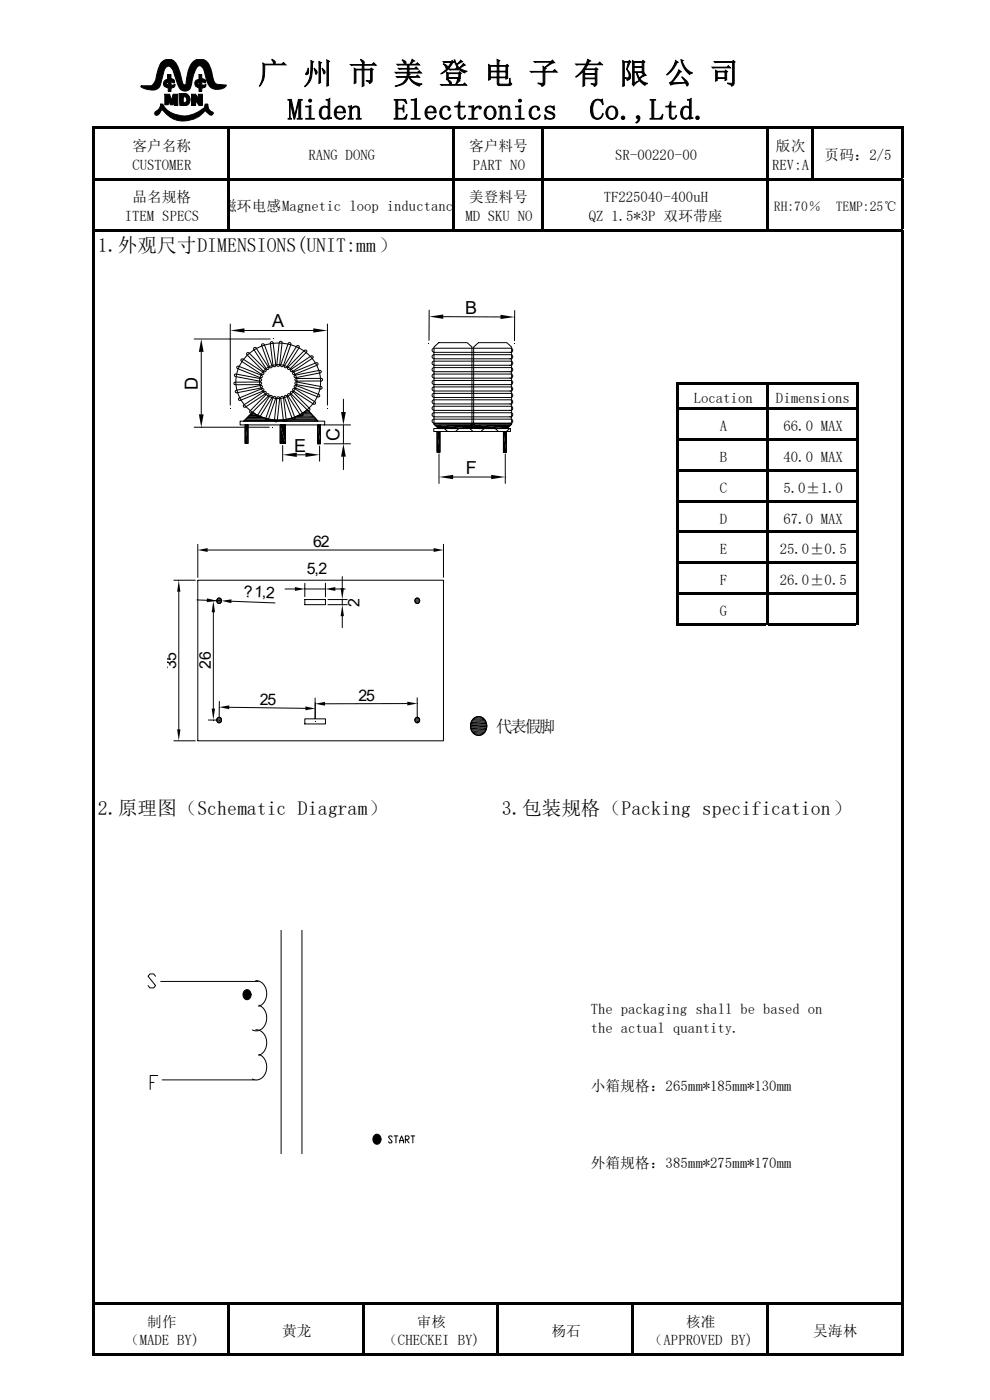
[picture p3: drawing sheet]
<svg xmlns="http://www.w3.org/2000/svg" width="210mm" height="297mm" viewBox="0 0 210 297" stroke-linecap="round" stroke-linejoin="round" font-family="sans-serif">
<g fill="#000">
<path d="M19.6 26.9h.6v10.8h-.6z" fill-rule="evenodd"/>
<path d="M19.6 37.7h.6v10.9h-.6z" fill-rule="evenodd"/>
<path d="M20.2 26.9h171.4v.5h-171.4z" fill-rule="evenodd"/>
<path d="M20.2 37.7h151.8v.5h-151.8z" fill-rule="evenodd"/>
<path d="M48.2 27.1h.5v10.6h-.5z" fill-rule="evenodd"/>
<path d="M48.2 38h.5v11.1h-.5z" fill-rule="evenodd"/>
<path d="M95.8 27.1h.6v10.6h-.6z" fill-rule="evenodd"/>
<path d="M95.8 38h.6v11.1h-.6z" fill-rule="evenodd"/>
<path d="M114.9 27.1h.5v10.6h-.5z" fill-rule="evenodd"/>
<path d="M114.9 38h.5v11.1h-.5z" fill-rule="evenodd"/>
<path d="M162.5 27.1h.5v10.6h-.5z" fill-rule="evenodd"/>
<path d="M162.5 38h.5v11.1h-.5z" fill-rule="evenodd"/>
<path d="M172 27.1h.6v11.1h-.6z" fill-rule="evenodd"/>
<path d="M172.6 37.7h19v.5h-19z" fill-rule="evenodd"/>
<path d="M191.1 27.1h.5v10.6h-.5z" fill-rule="evenodd"/>
<path d="M191.1 38h.5v10.6h-.5z" fill-rule="evenodd"/>
<path d="M19.6 48.6h.6v227.7h-.6z" fill-rule="evenodd"/>
<path d="M20.2 48.6h28v.5h-28z" fill-rule="evenodd"/>
<path d="M48.7 48.6h47.1v.5h-47.1z" fill-rule="evenodd"/>
<path d="M96.4 48.6h18.5v.5h-18.5z" fill-rule="evenodd"/>
<path d="M115.4 48.6h47.1v.5h-47.1z" fill-rule="evenodd"/>
<path d="M163 48.6h28.6v.5h-28.6z" fill-rule="evenodd"/>
<path d="M191.1 48.8h.5v227.5h-.5z" fill-rule="evenodd"/>
<path d="M143.5 81.1h.5v5.4h-.5z" fill-rule="evenodd"/>
<path d="M143.5 86.5h.5v6.5h-.5z" fill-rule="evenodd"/>
<path d="M143.5 93h.5v6.5h-.5z" fill-rule="evenodd"/>
<path d="M143.5 99.5h.5v6.5h-.5z" fill-rule="evenodd"/>
<path d="M144 81.1h38.1v.5h-38.1z" fill-rule="evenodd"/>
<path d="M144 86.5h38.1v.5h-38.1z" fill-rule="evenodd"/>
<path d="M144 93h38.1v.5h-38.1z" fill-rule="evenodd"/>
<path d="M144 99.5h38.1v.5h-38.1z" fill-rule="evenodd"/>
<path d="M162.5 81.3h.5v5.2h-.5z" fill-rule="evenodd"/>
<path d="M162.5 86.7h.5v6.3h-.5z" fill-rule="evenodd"/>
<path d="M162.5 93.3h.5v6.2h-.5z" fill-rule="evenodd"/>
<path d="M162.5 99.8h.5v6.2h-.5z" fill-rule="evenodd"/>
<path d="M181.6 81.3h.5v5.2h-.5z" fill-rule="evenodd"/>
<path d="M181.6 86.7h.5v6.3h-.5z" fill-rule="evenodd"/>
<path d="M181.6 93.3h.5v6.2h-.5z" fill-rule="evenodd"/>
<path d="M181.6 99.8h.5v6.2h-.5z" fill-rule="evenodd"/>
<path d="M143.5 106h.5v6.6h-.5z" fill-rule="evenodd"/>
<path d="M143.5 112.6h.5v6.5h-.5z" fill-rule="evenodd"/>
<path d="M143.5 119.1h.5v6.5h-.5z" fill-rule="evenodd"/>
<path d="M144 106h38.1v.6h-38.1z" fill-rule="evenodd"/>
<path d="M144 112.6h38.1v.5h-38.1z" fill-rule="evenodd"/>
<path d="M144 119.1h38.1v.5h-38.1z" fill-rule="evenodd"/>
<path d="M162.5 106.3h.5v6.3h-.5z" fill-rule="evenodd"/>
<path d="M162.5 112.8h.5v6.3h-.5z" fill-rule="evenodd"/>
<path d="M162.5 119.3h.5v6.3h-.5z" fill-rule="evenodd"/>
<path d="M181.6 106.3h.5v6.3h-.5z" fill-rule="evenodd"/>
<path d="M181.6 112.8h.5v6.3h-.5z" fill-rule="evenodd"/>
<path d="M181.6 119.3h.5v6.3h-.5z" fill-rule="evenodd"/>
<path d="M143.5 125.6h.5v7h-.5z" fill-rule="evenodd"/>
<path d="M144 125.6h38.1v.5h-38.1z" fill-rule="evenodd"/>
<path d="M144 132.1h18.5v.5h-18.5z" fill-rule="evenodd"/>
<path d="M162.5 125.9h.5v6.7h-.5z" fill-rule="evenodd"/>
<path d="M163 132.1h18.6v.5h-18.6z" fill-rule="evenodd"/>
<path d="M181.6 125.9h.5v6.7h-.5z" fill-rule="evenodd"/>
<path d="M19.6 276.3h.6v11.4h-.6z" fill-rule="evenodd"/>
<path d="M20.2 276.3h171.4v.5h-171.4z" fill-rule="evenodd"/>
<path d="M48.2 276.6h.5v11.1h-.5z" fill-rule="evenodd"/>
<path d="M76.8 276.6h.5v11.1h-.5z" fill-rule="evenodd"/>
<path d="M105.4 276.6h.5v11.1h-.5z" fill-rule="evenodd"/>
<path d="M133.9 276.6h.6v11.1h-.6z" fill-rule="evenodd"/>
<path d="M162.5 276.6h.5v11.1h-.5z" fill-rule="evenodd"/>
<path d="M191.1 276.6h.5v11.1h-.5z" fill-rule="evenodd"/>
<path d="M20.2 287.1h28v.6h-28z" fill-rule="evenodd"/>
<path d="M48.7 287.1h28.1v.6h-28.1z" fill-rule="evenodd"/>
<path d="M77.3 287.1h28.1v.6h-28.1z" fill-rule="evenodd"/>
<path d="M105.9 287.1h28v.6h-28z" fill-rule="evenodd"/>
<path d="M134.5 287.1h28v.6h-28z" fill-rule="evenodd"/>
<path d="M163 287.1h28.1v.6h-28.1z" fill-rule="evenodd"/>
</g>
<path d="M29.9 12.5h18.4v13.3h-18.4z" fill-rule="evenodd" fill="#fff"/>
<g fill="#000">
<path d="M34.5 13.1a1.98 1.98 0 0 1 3.2 1.1l1 3.4 .3 .4 .4-.1 .3-2a3.8 3.8 0 0 1 2.1-3.3 2.29 2.29 0 0 1 2.9 2l.3 .9a3.1 3.1 0 0 0 .9 2.4l2.1 .2a2.39 2.39 0 0 1-2.5 .8 2.39 2.39 0 0 1-1.7-2l-.2-.7a2.87 2.87 0 0 0-1-2.2l-.3-.1a5.1 5.1 0 0 0-1.6 3.8 1.46 1.46 0 0 1-1.3 1.6 1.46 1.46 0 0 1-1.6-1.2l-.6-1.7a3.3 3.3 0 0 0-1.2-2.3 .94 .94 0 0 0-1.2 .8l-.7 2.9a1.82 1.82 0 0 1-2.4 1.2l-1.4-.3-.4-.4 .1-.1h2.1l.5-.4 .4-.7 .8-3.1z" fill-rule="evenodd"/>
<path d="M35.5 15.8h.8v.9h.2a.51 .51 0 0 1 .5 .4 .51 .51 0 0 1-.2 .5l-.5-.1v.6l.8-.2-.1 .5-.7 .3v.7h-.6v-.7a.9 .9 0 0 1-1-.9 .9 .9 0 0 1 .8-.9z" fill-rule="evenodd"/>
</g>
<path d="M34.5 13.1a1.98 1.98 0 0 1 3.2 1.1l1 3.4 .3 .4 .4-.1 .3-2a3.8 3.8 0 0 1 2.1-3.3 2.29 2.29 0 0 1 2.9 2l.3 .9a3.1 3.1 0 0 0 .9 2.4l2.1 .2a2.39 2.39 0 0 1-2.5 .8 2.39 2.39 0 0 1-1.7-2l-.2-.7a2.87 2.87 0 0 0-1-2.2l-.3-.1a5.1 5.1 0 0 0-1.6 3.8 1.46 1.46 0 0 1-1.3 1.6 1.46 1.46 0 0 1-1.6-1.2l-.6-1.7a3.3 3.3 0 0 0-1.2-2.3 .94 .94 0 0 0-1.2 .8l-.7 2.9a1.82 1.82 0 0 1-2.4 1.2l-1.4-.3-.4-.4 .1-.1h2.1l.5-.4 .4-.7 .8-3.1zM35.5 15.8h.8v.9h.2a.51 .51 0 0 1 .5 .4 .51 .51 0 0 1-.2 .5l-.5-.1v.6l.8-.2-.1 .5-.7 .3v.7h-.6v-.7a.9 .9 0 0 1-1-.9 .9 .9 0 0 1 .8-.9z" fill="none" stroke="#000" stroke-width=".21"/>
<path d="M35.5 17.5h.2v.6l-.4-.2z" fill-rule="evenodd" fill="#fff"/>
<path d="M35.5 17.5h.2v.6l-.4-.2zM42.2 15.8h.6v.9h.3a.51 .51 0 0 1 .5 .3 .51 .51 0 0 1-.1 .6l-.7-.1v.6l.9-.2-.1 .4-.2 .3-.6 .1v.7h-.6v-.7a.9 .9 0 0 1-.9-.9 .9 .9 0 0 1 .9-.9zM34.1 22.1h.4a5.3 5.3 0 0 0 6.9 2l2-1.3 .1-.7h.6a1.66 1.66 0 0 0 1.1 1.8l-.3 .5h-.3l-1.1-1a5.7 5.7 0 0 1-9.1-.1l-.6 .8a.51 .51 0 0 1-.5 .4 .51 .51 0 0 1-.5-.5l.3-.4a1.73 1.73 0 0 0 1-1.5z" fill="none" stroke="#000" stroke-width=".21"/>
<g fill="#000">
<path d="M42.2 15.8h.6v.9h.3a.51 .51 0 0 1 .5 .3 .51 .51 0 0 1-.1 .6l-.7-.1v.6l.9-.2-.1 .4-.2 .3-.6 .1v.7h-.6v-.7a.9 .9 0 0 1-.9-.9 .9 .9 0 0 1 .9-.9z" fill-rule="evenodd"/>
<path d="M34.1 22.1h.4a5.3 5.3 0 0 0 6.9 2l2-1.3 .1-.7h.6a1.66 1.66 0 0 0 1.1 1.8l-.3 .5h-.3l-1.1-1a5.7 5.7 0 0 1-9.1-.1l-.6 .8a.51 .51 0 0 1-.5 .4 .51 .51 0 0 1-.5-.5l.3-.4a1.73 1.73 0 0 0 1-1.5z" fill-rule="evenodd"/>
</g>
<path d="M42 17.5h.2v.4l-.3-.1z" fill-rule="evenodd" fill="#fff"/>
<path d="M35 20h1l.4 1.3 .3-1.3h1v2.4h-.7l-.2-.9-.1 .7h-.6l-.3-.9-.1 .9h-.7zM38 19.8h1.3a1.3 1.3 0 0 1 1 1.3 1.3 1.3 0 0 1-1 1.3h-1.1zM42 17.5h.2v.4l-.3-.1z" fill="none" stroke="#000" stroke-width=".21"/>
<g fill="#000">
<path d="M35 20h1l.4 1.3 .3-1.3h1v2.4h-.7l-.2-.9-.1 .7h-.6l-.3-.9-.1 .9h-.7z" fill-rule="evenodd"/>
<path d="M38 19.8h1.3a1.3 1.3 0 0 1 1 1.3 1.3 1.3 0 0 1-1 1.3h-1.1z" fill-rule="evenodd"/>
</g>
<path d="M38.9 20.6l.3-.1a.73 .73 0 0 1 .2 1.2l-.5 .1z" fill-rule="evenodd" fill="#fff"/>
<g fill="none" stroke="#000" stroke-width=".21">
<path d="M40.6 20h.9l.6 .9v-.9h.8v2.4h-.7l-.7-1.1v1.1h-.9zM38.9 20.6l.3-.1a.73 .73 0 0 1 .2 1.2l-.5 .1zM41.2 71.9h16.1M42.7 74.6v13.3M48.8 68.7v17.2M49.8 79.4l.3-.1 5.2 1 .2 .3-.4 .3-5.2-1-.2-.2zM50.3 77.7h.3l4.9 1.9 .1 .4-.4 .1-4.8-1.9-.2-.2zM51.6 76.2l4.3 2.8v.4h-.4l-4.3-2.8-.1-.4h.5M51.8 70.1h14.6M52.4 75.2l3.5 3.6h.5v-.4l-3.6-3.5h-.4v.3M52.5 75.4a9.4 9.4 0 0 1 15.1 3.1 8.2 8.2 0 0 1-7.6 10.6 8.6 8.6 0 0 1-9.9-8.9l.6-2.4 .8-1.3zM53.8 73.8l.3-.1 .2 .1 2.7 4.2v.3h-.5l-2.7-4.2z"/>
<path d="M55.6 73l.2-.1 .3 .2 1.6 4.6-.2 .3-.3-.2-1.7-4.5zM56.1 78.5a4 4 0 0 1 4.4-.9 4 4 0 0 1 2.5 3.8 4 4 0 0 1-4.2 3.1 4 4 0 0 1-3.8-3.6l.4-1.4zM58.5 77.5l-.2 .3-.4-.2-.6-4.8 .3-.3 .3 .2 .6 4.8M59.3 72.5l.3-.1 .2 .3-.5 4.8-.3 .2-.3-.3zM59.5 77.4l.2 .4 .4-.2M61.7 73l-.2-.3-.4 .2-1.6 4.5M61.7 73l-1.6 4.6M62.1 79l4.9-2 .4 .1-.1 .4-4.8 1.9h-.4zM62.4 79.7l5.4-1.1 .3 .2-.2 .3-5.2 1-.3-.1zM63 73.4l.3-.1 .2 .4-2.7 4.2-.4 .1-.1-.4zM64.6 74.3h.4l.1 .4-3.6 3.6h-.4l-.1-.4zM66.3 76l.1-.4-.4-.1-4.3 2.9-.1 .4h.5l4.2-2.8"/>
<path d="M69.5 68.7v17.2M91 65.8v6.4M92.1 73.6l1-.9h6l1 .9v16.4l-1 .9h-6l-1-.9zM92.1 79.3h16.3a.45 .45 0 0 1 .3 .6 .45 .45 0 0 1-.6 .3M92.1 78h16.3a.45 .45 0 0 1 .3 .6 .45 .45 0 0 1-.6 .2M92.1 76.6h16.3a.45 .45 0 0 1 .3 .6 .45 .45 0 0 1-.6 .3M92.1 75.2h16.3a.45 .45 0 0 1 .3 .6 .45 .45 0 0 1-.6 .3M92.1 73.9h16.3a.45 .45 0 0 1 .3 .6 .45 .45 0 0 1-.6 .2M92.1 78.9h16.3M92.1 77.5h16.3M92.1 76.1h16.3M92.1 74.7h16.3"/>
<path d="M92.1 79.3a.44 .44 0 0 0-.5 .5 .44 .44 0 0 0 .6 .4M92.1 78a.44 .44 0 0 0-.5 .4 .44 .44 0 0 0 .6 .4M92.1 76.6a.44 .44 0 0 0-.5 .5 .44 .44 0 0 0 .6 .4M92.1 75.2a.44 .44 0 0 0-.5 .5 .44 .44 0 0 0 .6 .4M92.1 73.9a.44 .44 0 0 0-.5 .4 .44 .44 0 0 0 .6 .4M94 67.2h12.2M100.5 73.6l1-.9h6l1 .9v16.4l-1 .9h-6l-1-.9zM109.2 65.9l-.1 6.4M41.2 90.6h15.9M50 82.9l5.3-1.1 .4 .2-.3 .3-5.1 1-.3-.1zM50.6 84.5l5-2 .4 .1-.2 .3-4.8 2-.4-.1zM50.9 89.3h18v.8h-18z"/>
<path d="M51.7 89.3h6.5M51.8 89.3h6.4M51.8 89.2h6.4M51.9 89.2h4.6M51.9 89.1h4.5M52 90.1h.6v4h-.6zM52 89h4.4M52 89h4.3M52.2 88.8h4.2M52.3 88.8h4.1M52.3 88.7h4.1M52.5 88.6h2.3"/>
<path d="M52.5 88.5h2.2M52.6 88.5h2M53.5 87.5l-1.9 1.9M53.6 87.4l1 .7a.31 .31 0 0 0 .1 .5 .31 .31 0 0 0 .5-.3l1.2 .4a.31 .31 0 0 0 .2 .5 .31 .31 0 0 0 .4-.3l1.2 .2v.2h-6.5zM54.6 88.1l.6 .2a.31 .31 0 0 1-.4 .3 .31 .31 0 0 1-.2-.4zM55.2 81.6l.3-.3-.3-.3-5.3 .1-.3 .2 .3 .3h5.3M56 83.1h.4v.4l-4.4 2.9-.4-.2 .1-.3M56 83.1l-4.3 2.8M56.3 88.9l-4.2 .1M56.3 88.9l1.7-4.7 .4-.1 .1 .3-1.7 4.7-.3 .1-.2-.3h-4.2M56.4 88.7l.6 .2a.32 .32 0 0 1-.3 .3 .32 .32 0 0 1-.4-.2zM56.5 83.6l-3.5 3.6v.4l.5-.1"/>
<path d="M56.5 83.6l.4-.1 .1 .4-3.5 3.6M57.2 84l.5-.1v.4l-2.6 4.1-.4 .1-.1-.3zM58.2 89.2l.5-4.8 .4-.2 .2 .3-.5 4.8M58.2 89.2l.3 .3 .3-.3M58.2 89.1h.6v.2h-.6zM58.8 89.1h1.3l.1 .2h-1.4zM59.4 90.1h1.1v4h-1.1zM60 94.5v3.3M60.1 89.1l.6-.1v.2l-.1 .1h-.4zM60.1 89.2l.3 .2 .3-.3-.6-4.8-.3-.2-.3 .3 .6 4.8M60.4 83.9h.2l.3 .1 1.6 4.6-.2 .4-.3-.2-1.7-4.6zM60.6 89.3h6.8"/>
<path d="M60.7 89.2h6.7M60.7 89l1.2-.3a.31 .31 0 0 0 .4 .3 .31 .31 0 0 0 .2-.5l1.1-.5a.31 .31 0 0 0 .5 .2 .31 .31 0 0 0 0-.5l1-.8 2.3 2.4h-6.8zM60.7 89h6.4M60.7 89h6.5M60.7 89.2h6.6M60.7 89.1h6.6M61.1 83.6h.4l2.7 4.2-.1 .4-.4-.1-2.7-4.2zM61.7 83.1h.4l3.6 3.5v.4h-.5l-3.6-3.6zM61.9 88.7l.6-.2a.31 .31 0 0 1-.2 .5 .31 .31 0 0 1-.4-.3zM62.2 82.5h.3l4.3 2.8 .1 .3-.4 .1-4.3-2.8-.1-.2zM62.4 88.9h4.7M62.5 88.9h4.5"/>
<path d="M62.5 81.8h.3l4.8 1.9 .2 .4-.4 .1-4.8-1.9-.2-.3zM62.5 88.5h4.2M62.5 88.5h4.3M62.5 88.8h4.5M62.5 88.6h4.3M62.5 88.8h4.4M62.5 88.7h4.4M62.6 88.7h4.3M62.8 80.8l-.3-.2 .3-.3h5.3l.3 .2-.3 .3h-5.3M63 96.5h1.8M63.1 88.2h3.3M63.6 88l.5-.3a.3 .3 0 0 1 .1 .4 .3 .3 0 0 1-.5 0z"/>
<path d="M64.1 88.1h2.3M64.2 88.1h2.1M64.2 88h2.1M65.3 87l2.1 2.3M67.4 90.1h.6v4h-.6zM67.8 94.6v3.2M68.1 82l-5.2-1-.3 .3 .1 .2 5.3 1M68.1 82l.2 .3-.3 .2M68.7 90.1h5.6M68.7 94.1h5.6M72.8 84.7v2.7M72.8 90.1v4"/>
<path d="M72.8 96.9v2.7M92 90.9h16.3v.6h-16.3zM92.1 89.8h8v.2l-1 .9h-6l-1-.9zM92.1 88.9h16.3a.45 .45 0 0 1 .3 .6 .45 .45 0 0 1-.6 .3M92.1 87.6h16.3a.45 .45 0 0 1 .3 .5 .45 .45 0 0 1-.6 .3M92.1 86.2h16.3a.45 .45 0 0 1 .3 .6 .45 .45 0 0 1-.6 .3M92.1 83.4l16.3 .1a.45 .45 0 0 1 .3 .5 .45 .45 0 0 1-.6 .3M92.1 82.1h16.3a.45 .45 0 0 1 .3 .6 .45 .45 0 0 1-.6 .2M92.1 80.7h16.3a.45 .45 0 0 1 .3 .6 .45 .45 0 0 1-.6 .3M92.1 89.8h16.3M92.1 89.9h8M92.1 88.4h16.3"/>
<path d="M92.1 87.1h16.3M92.1 85.7h16.3M92.1 84.8h16.3M92.1 84.3h16.3M92.1 83h16.3M92.1 81.6h16.3M92.1 80.2h16.3M92.1 88.9a.44 .44 0 0 0-.5 .5 .44 .44 0 0 0 .6 .4M92.1 87.5a.44 .44 0 0 0-.5 .5 .44 .44 0 0 0 .6 .4M92.1 86.2a.44 .44 0 0 0-.5 .4 .44 .44 0 0 0 .6 .4M92.1 84.8a.44 .44 0 0 0-.5 .5 .44 .44 0 0 0 .6 .4M92.1 83.4a.44 .44 0 0 0-.5 .5 .44 .44 0 0 0 .6 .4"/>
<path d="M92.1 82.1a.44 .44 0 0 0-.5 .4 .44 .44 0 0 0 .6 .4M92.1 80.7a.44 .44 0 0 0-.5 .5 .44 .44 0 0 0 .6 .4M92.7 91.5h.6v4.4h-.6zM93.1 96.3v6.3M94.3 90.9l.6 .6M97.3 90.9l-.7 .6M99.1 90.9l1-.9h.4l1 .9zM99.7 90.9l.6 .6M100.1 89.8h.4v.2h-.4zM100.1 90h.4M100.5 89.8l8-.1v.3l-1 .9h-6l-1-.9zM100.5 89.8h7.8"/>
<path d="M100.5 89.9h8M102.7 90.9l-.7 .6M105.1 90.9l.6 .6M106.8 91.6h.6v4.4h-.6zM107.2 96.3v6.3M108.1 90.9l-.7 .6M108.4 84.8a.45 .45 0 0 1 .3 .6 .45 .45 0 0 1-.6 .3M42 115.5v7M44.1 116.7h47.9M94.1 115.5v7M96.1 101.2h8.1M36.9 123.1h4.5"/>
<path d="M37.9 125.5v29.2M41.8 127.3h2.1M42 123.1h52.1v34h-52.1zM44.2 127.4h1.8M45.3 129.9v20.4M46 127.4l1 .1M49.1 127.5l9.2 .4M60.5 124.9h2.1M64.7 127.2h4.3v1.1h-4.3zM64.7 123.7v2.9M64.7 124.9h4.3M69 123.7v2.9"/>
<path d="M69.6 128.3h4.1M69.6 127.2h4.1M71.1 124.9h2.1M72.6 122.3v2.4M72.6 127.2v1.1M72.6 130.7v2.4M36.9 157.1h4.5M44.2 152.7h1.8M46.5 148.8v3.3M48.6 150l16.2 .3M64.7 152.5h4.3v1.1h-4.3zM66.8 148.1l.1 4.3v-3.3"/>
<path d="M86.4 149.3h-17.5M88.5 148v4.4M100.4 152.5a1.79 1.79 0 0 1 2.2-.1 1.79 1.79 0 0 1 .6 2.3 1.71 1.71 0 0 1-2 1.3 1.71 1.71 0 0 1-1.4-2l.1-.6zM100.4 152.4h2.3M100.4 155.6h2.3M100.4 152.5a1.75 1.75 0 0 1 2.1-.1 1.75 1.75 0 0 1 .7 2 1.73 1.73 0 0 1-2 1.6 1.73 1.73 0 0 1-1.4-2.2l.2-.7zM59.6 197.3v47.4M64 197.3v47.4M33 207.1l-.4-.5h-.8l-.4 .5 1.6 2-.4 .5h-.8l-.4-.5M34.1 208.2h20.7M51.8 210.2l.7-.2 .6 .5 .1 .8-.5 .7h-.6l-.4-.5-.2-.6zM54.2 218.5l.9 .1 .6 .4 .6 .8 .2 1v1.1l-.3 .9-.6 .6-.7 .5"/>
<path d="M54.2 208l.8 .2 .7 .4 .6 .8 .2 1v1l-.3 .9-.5 .7-.8 .5M54.9 213.3l.8 .4 .6 .9 .3 1.1-.1 1.1-.5 1-.6 .6-1 .3-.9-.2M31.9 229.6h.8M33.5 228.1h-1.6v3M34.4 229.1h19.6M54.9 223.7l.8 .4 .6 .9 .3 1.1-.1 1.1-.5 1-.7 .7-.9 .2-.9-.2M79.4 240.9l.7-.3 .6 .5 .1 .9-.6 .7h-.5l-.5-.5-.1-.6zM83.2 241.2l-.2-.2h-.4l-.2 .2 .8 1-.2 .2h-.4l-.2-.2M83.6 241h.8M84 241v1.4M84.8 242.4v-.4l.4-1 .4 1v.4M84.8 242h.8"/>
<path d="M86 241.7h.6l.2-.2-.2-.5h-.6v1.4M86.2 241.7l.6 .7M87.2 241h.8M87.6 241v1.4"/>
<circle cx="46.4" cy="127.4" r=".54"/>
<circle cx="46.5" cy="127.5" r=".54"/>
<circle cx="88.5" cy="127.4" r=".54"/>
<circle cx="88.5" cy="127.4" r=".55"/>
<circle cx="46.4" cy="152.7" r=".54"/>
<circle cx="46.5" cy="152.8" r=".54"/>
<circle cx="88.5" cy="152.7" r=".54"/>
</g>
<g fill="#000">
<path d="M42.7 71.9l.5 2.7h-1zM48.8 70.1l3-.4v.9zM66.4 69.7l3.1 .4-3.1 .5zM91 67.2l3-.5v.9zM106.2 66.8l3 .4-3 .5zM42.2 87.9h1l-.5 2.7zM52 90.1l.6 4h-.6zM52 90.1h.6v4zM52.6 88.4l2 .1zM52.6 88.4h2zM52.7 88.4h1.9zM52.7 88.3h1.8z"/>
<path d="M52.7 88.4h1.8zM52.7 88.3l1.8 .1zM52.8 88.3h1.7zM52.8 88.2l1.7 .1zM52.8 88.2h1.8zM52.9 88.2h1.7zM52.9 88.1h1.7zM52.9 88.1l1.7 .1zM53.2 87.8l1.4 .3h-1.7zM53.2 87.8h.9l.5 .3zM53.5 87.5l.6 .3h-.9zM53.5 87.5l.6 .3z"/>
<path d="M53.6 87.4l.1 .1h-.2zM54.5 88.3h.6zM54.5 88.3h.7zM54.5 88.3l.7 .1zM54.5 88.4h.7zM54.6 88.2l.5 .1zM54.6 88.4h.5zM54.6 88.4h.6zM54.6 88.2h.4zM54.6 88.2h.3zM54.6 88.4l.5 .1zM54.6 88.5h.5z"/>
<path d="M54.6 88.1h.2zM54.6 88.1l.2 .1zM54.6 88.5h.4zM54.7 88.5h.3zM54.7 88.5l.3 .1zM54.7 88.6h.3zM54.7 88.6h.2zM54.8 88.6h.1zM54.8 88.6h1.1zM54.9 88.6h1zM54.9 88.6h.9zM55 88.6h.8z"/>
<path d="M55 88.5h.7zM55 88.5l.8 .1zM55.1 88.5h.5zM55.1 88.5h.6zM55.1 88.4h.4zM55.1 88.5h.4zM55.1 88.4l.4 .1zM55.1 88.4h.3zM55.1 88.4h.2zM55.2 88.4h.1zM56.3 88.9h.6zM56.3 88.9l.6 .1z"/>
<path d="M56.3 89h.6zM56.3 88.9h.7zM56.3 88.9h.5zM56.3 89l.6 .1zM56.3 88.8l.5 .1zM56.4 89.1h.5zM56.4 88.8h.3zM56.4 89.1h.4zM56.4 89.1l.4 .1zM56.5 89.2h.3zM56.5 89.2h.2zM56.6 89.2h.1z"/>
<path d="M56.6 89.2h1.6zM56.7 89.2h1.5zM56.8 89.2h1.4zM56.8 89.1l1.4 .1zM56.8 89.1h1.4zM56.9 89.1h1.3zM56.9 89.1h1.2zM56.9 89h.7zM56.9 89h.8zM56.9 89l1.1 .1zM56.9 88.9l.5 .1zM58.2 89.2h.6z"/>
<path d="M58.2 89.2l.6 .1zM58.2 89.3h.6zM58.2 89.1h.5zM58.2 89.1h.6zM58.2 89.1l.6 .1zM58.8 89.3h1.4zM58.8 89.2h1.3zM58.8 89.2l1.3 .1zM58.8 89.3h1.3zM58.8 89.1l1.3 .1zM58.8 89.1h1.3zM59.2 89.1h.9z"/>
<path d="M59.4 90.1l1.1 4h-1.1zM59.4 90.1h1.1v4zM59.5 89.1h.6zM59.8 89.1h.3zM59.9 89.1h.2zM60.1 89.1h.6zM60.1 89.1l.6 .1zM60.1 89.2h.6zM60.1 89.2l.6 .1zM60.1 89.3h.6zM60.2 89.3h.5zM60.2 89.3h.4z"/>
<path d="M60.4 89l.3 .1zM60.4 89h.3zM60.7 89h1.5zM60.8 89h1.4zM60.8 88.9l1.4 .1zM60.8 88.9h1.3zM61 88.9h1.1zM61.1 88.9h1zM61.1 88.9h.9zM61.3 88.8l.7 .1zM61.3 88.8h.7zM61.5 88.8h.5z"/>
<path d="M61.6 88.7l.4 .1zM61.6 88.7h.4zM61.8 88.7h.2zM61.8 88.7h.1zM61.9 88.7h.7zM62 88.7h.6zM62 88.7l.5 .1zM62 88.8h.5zM62 88.8l.5 .1zM62 88.9h.5zM62.1 88.9h.3zM62.1 88.9h.4z"/>
<path d="M62.1 88.6l.5 .1zM62.1 88.9l.3 .1zM62.2 89h.1zM62.2 89h.2zM62.1 88.6h.4zM62.2 88.6h.3zM62.2 88.6l.3-.1v.1zM62.5 88.5v.1zM60 96.5l3-.5v.9zM63.2 88.2h.8zM63.2 88.2h.7zM63.2 88.2h.6z"/>
<path d="M63.3 88.1l.5 .1zM63.3 88.1h.5zM63.4 88.1h.4zM63.4 88.1h.3zM63.5 88l.2 .1zM63.5 88h.2zM63.6 88h.7zM63.6 88h.6zM63.7 88l.5 .1zM63.7 88h.5zM63.7 87.9h.6zM63.7 88.1h.5z"/>
<path d="M63.7 88.1h.4zM63.8 88.1h.3zM63.8 87.9h.5zM63.8 88.1l.3 .1zM63.8 88.2h.3zM63.8 88.2h.2zM63.9 87.8l.4 .1zM63.9 88.2h.1zM63.9 87.8h.3zM63.9 87.8l.2-.1 .1 .1zM64.1 87.7l1.9 .1h-1.8zM64.1 87.7h1.8l.1 .1z"/>
<path d="M64.2 87.8h1.8zM64.2 87.8l1.9 .1zM64.3 87.9h1.8zM64.3 88h1.9zM64.3 87.9l1.9 .1zM64.1 87.7l.6-.4 1.2 .4zM64.7 87.3h.9l.3 .4zM64.8 96l3 .5-3 .4zM64.7 87.3l.2-.2 .7 .2zM64.9 87.1h.5l.2 .2zM64.9 87.1h.5zM64.9 87.1h.4z"/>
<path d="M65 87.1h.3zM65 87l.3 .1zM65 87h.2zM67.4 90.1l.6 4h-.6zM67.4 90.1h.6v4zM72.3 87.4h1l-.5 2.7zM72.8 94.1l.5 2.8h-1zM92.1 90l7 .9h-6zM92.1 90h8l-1 .9zM92.7 91.5l.6 4.4h-.6zM92.7 91.5h.6v4.4zM100.1 89.8l.4 .2h-.4z"/>
<path d="M100.1 89.8h.4v.2zM99.1 90.9l1-.9 1.4 .9zM100.1 90h.4l1 .9zM100.5 90l7 .9h-6zM100.5 90h8l-1 .9zM106.8 91.6l.6 4.4h-.6zM106.8 91.6h.6v4.4zM108.3 89.8h.2zM108.4 89.8h.1zM42 116.7l2.1-.4v.8zM92 116.3l2.1 .4-2.1 .4zM93.1 101.2l3-.5v.9z"/>
<path d="M104.2 100.7l3 .5-3 .4zM37.9 123.1l.4 2.4h-.7zM43.9 126.9l2.1 .5-2.1 .3zM45.3 127.4l.3 2.5h-.7zM46 127.4l1 .2h-1zM46 127.4h1v.2zM46 127.3l1 .1h-1zM46 127.3h1v.1zM46 127.6l1 .1zM46 127.6h1zM46 127.2l1 .1zM46 127.7h.9z"/>
<path d="M46 127.7h1zM46.1 127.1l.9 .1zM46.1 127.7l.8 .1zM46.1 127.7h.8zM46.1 127.1h.8zM46.1 127.8l.7 .1zM46.1 127.8h.8zM46.2 127l.7 .1zM46.2 127.9l.5 .1zM46.2 127.9h.6zM46.2 127h.6zM46.3 126.9l.5 .1z"/>
<path d="M46.3 128h.3zM46.3 128h.4zM46.3 126.9h.4zM46.3 128h.2zM46.3 126.9h.3zM46.4 126.9h.2zM47 127.5l2.1-.4v.8zM62.6 124.5l2.1 .4-2.1 .5zM69 124.9l2.1-.4v.9zM72.6 128.3l.4 2.4h-.7zM72.3 124.7h.7l-.4 2.5zM88 127.4l1 .2h-1z"/>
<path d="M88 127.4h1v.2zM88 127.3l1 .1h-1zM88 127.3h1v.1zM88 127.6l1 .1zM88 127.6h1zM88 127.2l1 .1zM88 127.7h.9zM88 127.7h1zM88.1 127.1l.9 .1zM88.1 127.7l.8 .1zM88.1 127.7h.8zM88.1 127.1h.8z"/>
<path d="M88.1 127.8l.7 .1zM88.1 127.8h.8zM88.2 127l.7 .1zM88.2 127.9l.5 .1zM88.2 127.9h.6zM88.2 127h.6zM88.3 126.9l.5 .1zM88.3 128h.3zM88.3 128h.4zM88.3 126.9h.4zM88.4 126.9h.3zM88.4 128h.2z"/>
<path d="M88.4 126.9h.2zM88.5 126.9h.1zM37.6 154.7h.7l-.4 2.4zM44.9 150.3h.7l-.3 2.4zM46 152.7l1 .2h-1zM46 152.7h1v.2zM46 152.6l1 .1h-1zM46 152.6h1v.1zM46 152.9l1 .1zM46 152.9h1zM46 152.5l1 .1zM46 153l.9 .1z"/>
<path d="M46 153h1zM46.1 152.4l.9 .1h-1zM46.1 152.4l.9 .1zM46.1 153.1h.8zM46.1 152.3l.8 .1zM46.1 153.1l.7 .1zM46.2 152.3h.7zM46.2 153.2l.5 .1zM46.2 153.2h.6zM46.2 152.3h.6zM46.3 152.2l.5 .1zM46.3 153.3h.3z"/>
<path d="M46.3 153.3h.4zM46.3 152.2h.4zM46.3 153.3h.2zM46.3 152.2h.3zM46.4 152.2h.2zM46.5 150l2.1-.4v.8zM64.8 149.9l2.1 .4-2.1 .4zM66.8 149.3l2.1-.4v.8zM86.4 148.8l2.1 .4-2.1 .5zM88 152.7l1 .2h-1zM88 152.7h1v.2zM88 152.6l1 .1h-1z"/>
<path d="M88 152.6h1v.1zM88 152.9l1 .1zM88 152.9h1zM88 152.5l1 .1zM88 153l.9 .1zM88 153h1zM88.1 152.4l.9 .1h-1zM88.1 152.4l.9 .1zM88.1 153.1h.8zM88.1 152.3l.8 .1zM88.1 153.1l.7 .1zM88.2 152.3h.7z"/>
<path d="M88.2 153.2l.5 .1zM88.2 153.2h.6zM88.2 152.3h.6zM88.3 152.2l.5 .1zM88.3 153.3h.3zM88.3 153.3h.4zM88.3 152.2h.4zM88.4 152.2h.3zM88.4 153.3h.2zM88.4 152.2h.2zM88.5 152.2h.1zM100.6 155.7l1.6 .1h-1.4z"/>
<path d="M100.6 155.7h1.9l-.3 .1zM100.6 152.3l.2-.1 1.7 .1zM100.8 152.2h1.4l.3 .1zM100.8 155.8l1.1 .1zM100.8 155.8h1.4l-.3 .1zM100.8 152.2l.3-.1 1.1 .1zM101.1 152.1l1.1 .1zM101.1 155.9l.6 .1zM101.1 155.9h.8zM101.1 152.1h.8zM101.4 152l.5 .1z"/>
<path d="M40.6 20h.9l.6 .9v-.9h.8v2.4h-.7l-.7-1.1v1.1h-.9z" fill-rule="evenodd"/>
<path d="M51.5 209.9h1.8v2.2h-1.8z" fill-rule="evenodd"/>
<path d="M79.1 240.6h1.7v2.1h-1.7z" fill-rule="evenodd"/>
</g>
<path d="M62.5 88.4h4.2M100.2 152.7h2.7M100.2 155.4h2.7" fill="none" stroke="#000" stroke-width=".24"/>
<path d="M100 152.9h3M100 155.1h3" fill="none" stroke="#000" stroke-width=".28"/>
<path d="M99.9 153.2h3.3M99.9 154.8h3.3" fill="none" stroke="#000" stroke-width=".3"/>
<path d="M99.8 153.5h3.4M99.8 154.5h3.4" fill="none" stroke="#000" stroke-width=".32"/>
<path d="M99.8 153.8h3.4" fill="none" stroke="#000" stroke-width=".34"/>
<path d="M99.8 154.2h3.4" fill="none" stroke="#000" stroke-width=".33"/>
<g font-size="6.3">
<text x="54.8" y="17.7">广 州 市 美 登 电 子 有 限 公 司</text>
<text x="61" y="25.4">Miden</text>
<text x="83.4" y="25.4">Electronics</text>
<text x="125.1" y="25.4">Co.,Ltd.</text>
</g>
<g font-size="4.2">
<text x="20.7" y="53.5">1.外观尺寸DIMENSIONS(UNIT:mm）</text>
<text x="20.7" y="172.9">2.原理图（Schematic Diagram）</text>
<text x="106.5" y="172.9">3.包装规格（Packing specification）</text>
</g>
<g font-size="3.8">
<text x="57.7" y="69.4">A</text>
<text x="98.6" y="66.5">B</text>
<text x="41.9" y="82.7" transform="rotate(-90 41.9 82.7)">D</text>
<text x="62.4" y="95.8">E</text>
<text x="72" y="93.5" transform="rotate(-90 72 93.5)">C</text>
<text x="98.8" y="100.5">F</text>
</g>
<text font-size="3.5" x="105.3" y="155.3">代表假脚</text>
<g font-size="3.4">
<text x="66.4" y="116">62</text>
<text x="65.1" y="121.8">5,2</text>
<text x="51.6" y="126.6" transform="rotate(3 51.6 126.6)">?1,2</text>
<text x="76.2" y="128.8" transform="rotate(-90 76.2 128.8)">2</text>
<text x="37.4" y="142" transform="rotate(-90 37.4 142)">35</text>
<text x="44.7" y="142" transform="rotate(-90 44.7 142)">26</text>
<text x="55.1" y="149.5">25</text>
<text x="76" y="148.6">25</text>
</g>
<g font-size="3.1">
<text x="28.1" y="32.1">客户名称</text>
<text x="28.1" y="36">CUSTOMER</text>
<text x="65.4" y="34">RANG DONG</text>
<text x="99.5" y="32.1">客户料号</text>
<text x="100.3" y="36">PART NO</text>
<text x="130.5" y="34">SR-00220-00</text>
<text x="163.8" y="36">REV:A</text>
<text x="164.6" y="32.1">版次</text>
<text x="174.9" y="34">页码：2/5</text>
<text x="26.5" y="46.8">ITEM SPECS</text>
<text x="28.1" y="42.9">品名规格</text>
<text x="47.1" y="44.8">磁环电感Magnetic loop inductanc</text>
<text x="98.7" y="46.8">MD SKU NO</text>
<text x="99.5" y="42.9">美登料号</text>
<text x="124.9" y="46.8">QZ 1.5*3P 双环带座</text>
<text x="128.1" y="42.9">TF225040-400uH</text>
<text x="147.1" y="85.5">Location</text>
<text x="164.6" y="85.5">Dimensions</text>
<text x="152.7" y="91.5">A</text>
<text x="166.2" y="91.5">66.0 MAX</text>
<text x="152.7" y="98">B</text>
<text x="166.2" y="98">40.0 MAX</text>
<text x="152.7" y="104.5">C</text>
<text x="166.2" y="104.5">5.0±1.0</text>
<text x="152.7" y="111.1">D</text>
<text x="166.2" y="111.1">67.0 MAX</text>
<text x="152.7" y="117.6">E</text>
<text x="165.4" y="117.6">25.0±0.5</text>
<text x="152.7" y="124.1">F</text>
<text x="165.4" y="124.1">26.0±0.5</text>
<text x="152.7" y="130.6">G</text>
<text x="125.3" y="215.2">The packaging shall be based on</text>
<text x="125.3" y="219">the actual quantity.</text>
<text x="125.3" y="231.4">小箱规格：265mm*185mm*130mm</text>
<text x="125.3" y="247.7">外箱规格：385mm*275mm*170mm</text>
<text x="31.2" y="281.5">制作</text>
<text x="88.4" y="281.5">审核</text>
<text x="145.5" y="281.5">核准</text>
<text x="26.5" y="285.4">（MADE BY)</text>
<text x="59.8" y="283.5">黄龙</text>
<text x="81.2" y="285.4">（CHECKEI BY)</text>
<text x="117" y="283.5">杨石</text>
<text x="137.6" y="285.4">（APPROVED BY)</text>
<text x="172.5" y="283.5">吴海林</text>
</g>
<g font-size="2.9">
<text x="164.2" y="44.8">RH:70％</text>
<text x="177.3" y="44.8">TEMP:25℃</text>
</g>
</svg>
